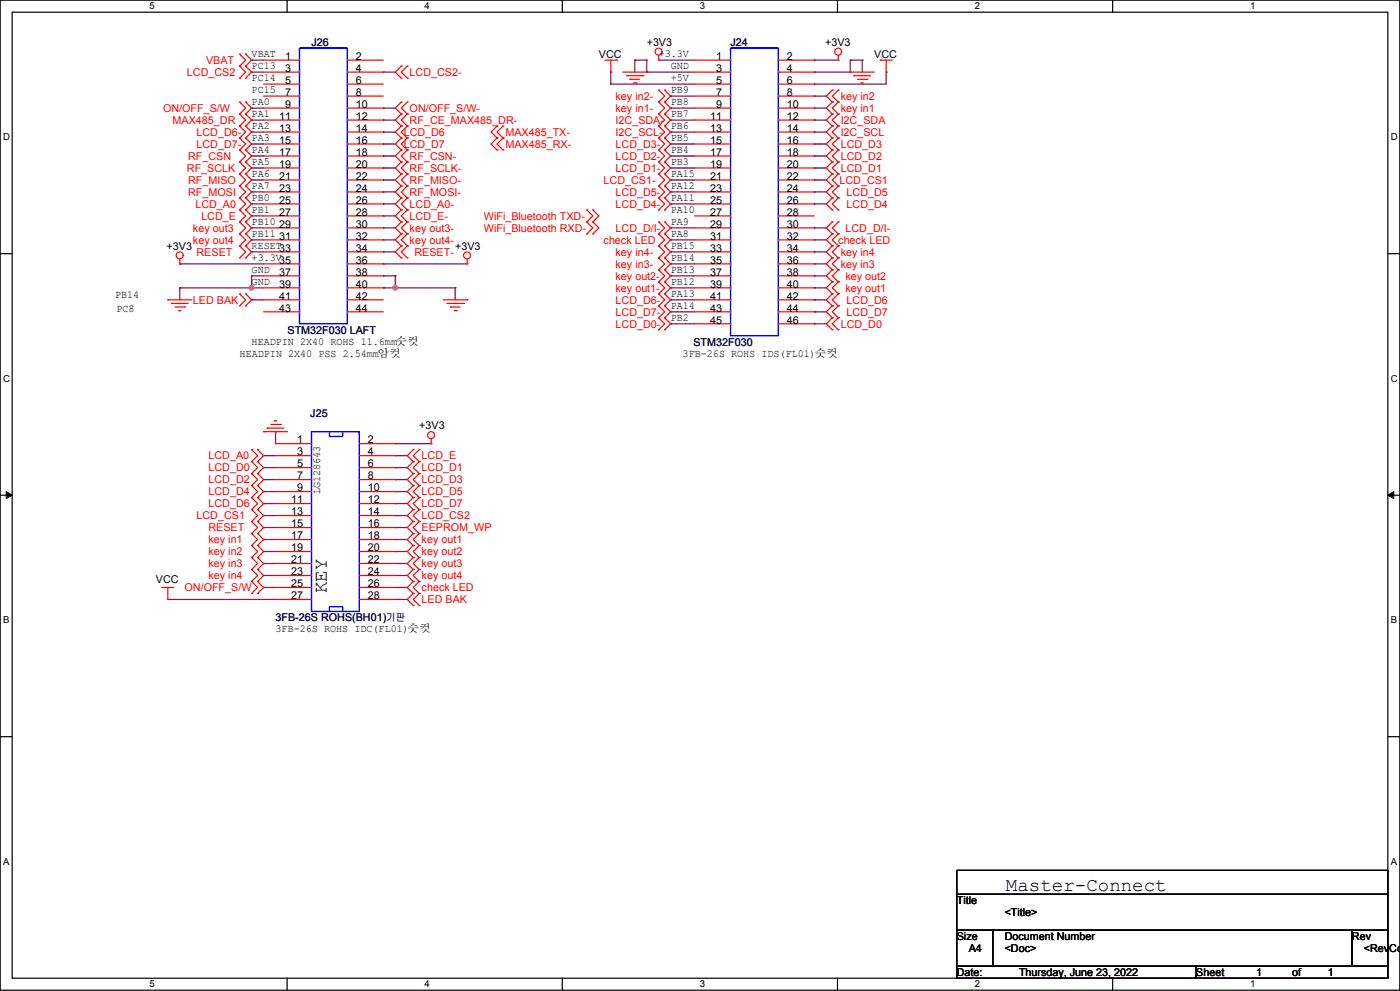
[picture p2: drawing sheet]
<svg xmlns="http://www.w3.org/2000/svg" width="297mm" height="210mm" viewBox="0 0 297 210" stroke-linecap="round" stroke-linejoin="round" font-family="sans-serif">
<g fill="none" stroke="#000" stroke-width=".25">
<path d="M0 0h296.6v209.7h-296.6zM2.6 2.6h291.5v204.6h-291.5zM60.9 0v2.6M119.2 0v2.6M177.5 0v2.6M235.8 0v2.6M0 53.7h2.6M294.1 53.7h2.5M0 104.9h2.6M294.1 104.9h2.5M0 156h2.6M294.1 156h2.5"/>
<path d="M202.8 184.3h91.3v5.1h-91.3zM202.8 189.4h91.3v7.6h-91.3zM202.8 197h7.6v7.7h-7.6zM210.4 197h76.1v7.7h-76.1zM286.5 197h7.6v7.7h-7.6zM60.9 207.2v2.5M119.2 207.2v2.5M177.5 207.2v2.5M202.8 204.7h50.7v2.5h-50.7zM235.8 207.2v2.5M253.5 204.7h40.6v2.5h-40.6z"/>
</g>
<path d="M1.3 104.1l1.3 .8-1.3 .7zM294.1 104.9l1.3-.8v1.5z" fill="#000" stroke="#000" stroke-width=".21"/>
<g fill="none" stroke="#800040" stroke-width=".25">
<path d="M53.3 15.3h.1M53.3 12.7h.1M53.3 12.7h2.6M53.3 15.3h2.6M81.2 15.3h.1M81.2 15.3h2.6M129.4 17.8h.1M129.4 15.3h.1M129.4 17.8h17.8M129.4 15.3v2.5M134.5 12.7h.1M134.5 12.7h2.6"/>
<path d="M134.5 12.7v2.6M137.1 15.3h.1M137.1 12.7h.1M137.1 15.3h10.1M137.1 12.7v2.6M139.6 12.7h.1M139.6 12.7h7.6M172.6 12.7h.1M172.6 15.3h.1M172.6 17.8h.1M172.6 12.7h5M180.2 12.7h.1"/>
<path d="M180.2 12.7h2.5M180.2 12.7v2.6h-7.6M182.7 12.7h.1M182.7 12.7v2.6M187.8 15.3h.1M187.8 15.3v2.5h-15.2M53.3 22.9h.1M53.3 25.4h.1M53.3 28h.1M53.3 30.5h.1M53.3 33h.1M53.3 35.6h.1"/>
<path d="M53.3 38.1h.1M53.3 22.9h2.6M53.3 25.4h2.6M53.3 28h2.6M53.3 30.5h2.6M53.3 33h2.6M53.3 35.6h2.6M53.3 38.1h2.6M81.2 22.9h.1M81.2 25.4h.1M81.2 28h.1M81.2 30.5h.1"/>
<path d="M81.2 33h.1M81.2 35.6h.1M81.2 38.1h.1M81.2 22.9h2.6M81.2 25.4h2.6M81.2 28h2.6M81.2 30.5h2.6M81.2 33h2.6M81.2 35.6h2.6M81.2 38.1h2.6M142.1 25.4h.1M142.1 33h.1"/>
<path d="M142.1 30.5h.1M142.1 28h.1M142.1 38.1h.1M142.1 35.6h.1M142.1 20.4h.1M142.1 22.9h.1M142.1 20.4h5.1M142.1 22.9h5.1M142.1 25.4h5.1M142.1 28h5.1M142.1 30.5h5.1M142.1 33h5.1"/>
<path d="M142.1 35.6h5.1M142.1 38.1h5.1M172.6 20.4h.1M172.6 22.9h.1M172.6 25.4h.1M172.6 28h.1M172.6 30.5h.1M172.6 33h.1M172.6 35.6h.1M172.6 38.1h.1M172.6 20.4h2.5M172.6 22.9h2.5"/>
<path d="M172.6 25.4h2.5M172.6 28h2.5M172.6 30.5h2.5M172.6 33h2.5M172.6 35.6h2.5M172.6 38.1h2.5M38.1 55.9h.1M38.1 55.9h17.8M53.3 53.4h.1M53.3 40.7h.1M53.3 43.2h.1M53.3 45.7h.1"/>
<path d="M53.3 48.3h.1M53.3 50.8h.1M53.3 58.4h.1M53.3 40.7h2.6M53.3 43.2h2.6M53.3 48.3h2.6M53.3 50.8h2.6M53.3 53.4h2.6M53.3 58.4h2.6M53.3 45.7h2.6M53.3 58.4v2.6M81.2 53.4h.1"/>
<path d="M81.2 40.7h.1M81.2 43.2h.1M81.2 45.7h.1M81.2 48.3h.1M81.2 50.8h.1M81.2 55.9h.1M81.2 58.4h.1M81.2 40.7h2.6M81.2 43.2h2.6M81.2 48.3h2.6M81.2 50.8h2.6M81.2 53.4h2.6"/>
<path d="M81.2 55.9h17.8M81.2 58.4h2.6M81.2 45.7h2.6M83.8 58.4h.1M83.8 58.4v2.6M142.1 43.2h.1M142.1 40.7h.1M142.1 48.3h.1M142.1 55.9h.1M142.1 53.4h.1M142.1 50.8h.1M142.1 58.4h.1"/>
<path d="M142.1 40.7h5.1M142.1 43.2h5.1M142.1 48.3h5.1M142.1 50.8h5.1M142.1 53.4h5.1M142.1 55.9h5.1M142.1 58.4h5.1M172.6 40.7h.1M172.6 43.2h.1M172.6 48.3h.1M172.6 50.8h.1M172.6 53.4h.1"/>
<path d="M172.6 55.9h.1M172.6 58.4h.1M172.6 40.7h2.5M172.6 43.2h2.5M172.6 48.3h2.5M172.6 50.8h2.5M172.6 53.4h2.5M172.6 55.9h2.5M172.6 58.4h2.5M38.1 61h.1M38.1 61h17.8M38.1 61v2.5"/>
<path d="M53.3 61h.1M53.3 63.5h.1M53.3 63.5h2.6M81.2 61h.1M81.2 61h15.3M83.8 61h.1M96.5 61h.1M96.5 61v2.5M142.1 63.5h.1M142.1 66h.1M142.1 61h.1M142.1 68.6h.1"/>
<path d="M142.1 61h5.1M142.1 63.5h5.1M142.1 66h5.1M142.1 68.6h5.1M172.6 61h.1M172.6 63.5h.1M172.6 66h.1M172.6 68.6h.1M172.6 61h2.5M172.6 63.5h2.5M172.6 66h2.5M172.6 68.6h2.5"/>
<path d="M55.9 96.5h.1M55.9 99h.1M55.9 96.5h2.5M55.9 99h2.5M58.4 91.4h.1M58.4 91.4v2.6M83.8 94h.1M83.8 96.5h.1M83.8 99h.1M83.8 96.5h2.5M83.8 99h2.5M83.8 94h7.6"/>
<path d="M55.9 101.6h.1M55.9 104.1h.1M55.9 106.7h.1M55.9 109.2h.1M55.9 111.7h.1M55.9 114.3h.1M55.9 116.8h.1M55.9 119.4h.1M55.9 101.6h2.5M55.9 104.1h2.5M55.9 106.7h2.5M55.9 109.2h2.5"/>
<path d="M55.9 111.7h2.5M55.9 114.3h2.5M55.9 116.8h2.5M55.9 119.4h2.5M83.8 101.6h.1M83.8 104.1h.1M83.8 106.7h.1M83.8 109.2h.1M83.8 111.7h.1M83.8 114.3h.1M83.8 116.8h.1M83.8 119.4h.1"/>
<path d="M83.8 101.6h2.5M83.8 104.1h2.5M83.8 106.7h2.5M83.8 109.2h2.5M83.8 111.7h2.5M83.8 114.3h2.5M83.8 116.8h2.5M83.8 119.4h2.5M35.6 127h.1M35.6 127h22.8M55.9 121.9h.1M55.9 124.4h.1"/>
<path d="M55.9 124.4h2.5M55.9 121.9h2.5M83.8 124.4h.1M83.8 121.9h.1M83.8 127h.1M83.8 124.4h2.5M83.8 121.9h2.5M83.8 127h2.5"/>
</g>
<g fill="#f0f" stroke="#f0f" stroke-width=".25">
<circle cx="53.3" cy="60.9" r=".49"/>
<circle cx="83.7" cy="60.9" r=".49"/>
</g>
<g fill="none" stroke="#f00" stroke-width=".25">
<path d="M50.8 16.5h.1M50.8 14h.1M50.8 11.5h.1M50.8 14l1.3 1.3-1.3 1.2M50.8 11.5l1.3 1.2-1.3 1.3M52.1 14h.1M52.1 16.5h.1M52.1 11.5h.1M52.1 14l1.2 1.3-1.2 1.2M52.1 11.5l1.2 1.2-1.2 1.3M55.9 15.3h7.6M55.9 12.7h7.6"/>
<path d="M55.9 17.8h7.6M73.6 15.3h7.6M73.6 12.7h7.6M73.6 17.8h7.6M85 14h.1M85 16.5h.1M85 14l-1.2 1.3 1.2 1.2M86.3 16.5h.1M86.3 14h.1M86.3 14l-1.3 1.3 1.3 1.2M128.2 12.7h2.5M129.4 15.3h.1"/>
<path d="M129.4 12.7v2.6M130.7 12.7h.1M132 15.3h5.1M132.7 16h3.6M133.5 16.8h.1M133.5 16.8h2M134.3 17.6h.5M134.8 17.6h.1M136.3 16h.1M137.1 15.3h.1M139.6 12.7h.1M139.6 19.1h.1"/>
<path d="M139.6 11.7v1M139.6 19.1l1.3 1.3-1.3 1.2M140.9 19.1h.1M140.9 19.1l1.2 1.3-1.2 1.2M147.2 15.3h7.6M147.2 12.7h7.6M147.2 17.8h7.6M165 15.3h7.6M165 12.7h7.6M165 17.8h7.6M176.4 19.1h.1M176.4 19.1l-1.3 1.3 1.3 1.2"/>
<path d="M177.6 12.7h.1M177.6 19.1h.1M177.6 11.7v1M177.6 19.1l-1.2 1.3 1.2 1.2M180.2 15.3h.1M180.2 15.3h5.1M180.9 16h.1M180.9 16h3.6M181.7 16.8h2M182.5 17.6h.1M182.5 17.6h.5M183.7 16.8h.1"/>
<path d="M186.5 12.7h.1M186.5 12.7h2.6M187.8 15.3h.1M187.8 12.7v2.6M50.8 39.4h.1M50.8 34.3h.1M50.8 31.8h.1M50.8 24.2h.1M50.8 21.6h.1M50.8 36.9h.1M50.8 26.7h.1M50.8 29.2h.1"/>
<path d="M50.8 39.4l1.3 1.3-1.3 1.2M50.8 31.8l1.3 1.2-1.3 1.3M50.8 21.6l1.3 1.3-1.3 1.3M50.8 34.3l1.3 1.3-1.3 1.3M50.8 36.9l1.3 1.2-1.3 1.3M50.8 24.2l1.3 1.2-1.3 1.3M50.8 26.7l1.3 1.3-1.3 1.2M50.8 29.2l1.3 1.3-1.3 1.3M52.1 39.4h.1M52.1 31.8h.1M52.1 34.3h.1M52.1 21.6h.1"/>
<path d="M52.1 24.2h.1M52.1 36.9h.1M52.1 26.7h.1M52.1 29.2h.1M52.1 39.4l1.2 1.3-1.2 1.2M52.1 31.8l1.2 1.2-1.2 1.3M52.1 21.6l1.2 1.3-1.2 1.3M52.1 34.3l1.2 1.3-1.2 1.3M52.1 36.9l1.2 1.2-1.2 1.3M52.1 24.2l1.2 1.2-1.2 1.3M52.1 26.7l1.2 1.3-1.2 1.2M52.1 29.2l1.2 1.3-1.2 1.3"/>
<path d="M55.9 20.4h7.6M55.9 22.9h7.6M55.9 25.4h7.6M55.9 28h7.6M55.9 30.5h7.6M55.9 33h7.6M55.9 35.6h7.6M55.9 38.1h7.6M73.6 20.4h7.6M73.6 22.9h7.6M73.6 25.4h7.6M73.6 28h7.6"/>
<path d="M73.6 30.5h7.6M73.6 33h7.6M73.6 35.6h7.6M73.6 38.1h7.6M85 31.8h.1M85 34.3h.1M85 36.9h.1M85 39.4h.1M85 21.6h.1M85 24.2h.1M85 26.7h.1M85 29.2h.1"/>
<path d="M85 21.6l-1.2 1.3 1.2 1.3M85 31.8l-1.2 1.2 1.2 1.3M85 34.3l-1.2 1.3 1.2 1.3M85 36.9l-1.2 1.2 1.2 1.3M85 39.4l-1.2 1.3 1.2 1.2M85 24.2l-1.2 1.2 1.2 1.3M85 26.7l-1.2 1.3 1.2 1.2M85 29.2l-1.2 1.3 1.2 1.3M86.3 34.3h.1M86.3 31.8h.1M86.3 36.9h.1M86.3 39.4h.1"/>
<path d="M86.3 24.2h.1M86.3 21.6h.1M86.3 26.7h.1M86.3 29.2h.1M86.3 29.2l-1.3 1.3 1.3 1.3M86.3 31.8l-1.3 1.2 1.3 1.3M86.3 34.3l-1.3 1.3 1.3 1.3M86.3 36.9l-1.3 1.2 1.3 1.3M86.3 39.4l-1.3 1.3 1.3 1.2M86.3 21.6l-1.3 1.3 1.3 1.3M86.3 24.2l-1.3 1.2 1.3 1.3M86.3 26.7l-1.3 1.3 1.3 1.2"/>
<path d="M105.3 29.2h.1M105.3 31.8h.1M105.3 26.7h.1M105.3 26.7l-1.2 1.3 1.2 1.2M105.3 29.2l-1.2 1.3 1.2 1.3M106.6 31.8h.1M106.6 29.2h.1M106.6 26.7h.1M106.6 26.7l-1.3 1.3 1.3 1.2M106.6 29.2l-1.3 1.3 1.3 1.3M139.6 29.2h.1M139.6 26.7h.1"/>
<path d="M139.6 24.2h.1M139.6 31.8h.1M139.6 34.3h.1M139.6 36.9h.1M139.6 39.4h.1M139.6 21.6h.1M139.6 26.7l1.3 1.3-1.3 1.2M139.6 21.6l1.3 1.3-1.3 1.3M139.6 24.2l1.3 1.2-1.3 1.3M139.6 34.3l1.3 1.3-1.3 1.3M139.6 36.9l1.3 1.2-1.3 1.3M139.6 29.2l1.3 1.3-1.3 1.3"/>
<path d="M139.6 31.8l1.3 1.2-1.3 1.3M139.6 39.4l1.3 1.3-1.3 1.2M140.9 26.7h.1M140.9 29.2h.1M140.9 24.2h.1M140.9 31.8h.1M140.9 34.3h.1M140.9 36.9h.1M140.9 39.4h.1M140.9 21.6h.1M140.9 26.7l1.2 1.3-1.2 1.2M140.9 21.6l1.2 1.3-1.2 1.3"/>
<path d="M140.9 24.2l1.2 1.2-1.2 1.3M140.9 31.8l1.2 1.2-1.2 1.3M140.9 34.3l1.2 1.3-1.2 1.3M140.9 36.9l1.2 1.2-1.2 1.3M140.9 29.2l1.2 1.3-1.2 1.3M140.9 39.4l1.2 1.3-1.2 1.2M147.2 20.4h7.6M147.2 22.9h7.6M147.2 25.4h7.6M147.2 28h7.6M147.2 30.5h7.6M147.2 33h7.6"/>
<path d="M147.2 35.6h7.6M147.2 38.1h7.6M165 20.4h7.6M165 22.9h7.6M165 25.4h7.6M165 28h7.6M165 30.5h7.6M165 33h7.6M165 35.6h7.6M165 38.1h7.6M176.4 34.3h.1M176.4 36.9h.1"/>
<path d="M176.4 21.6h.1M176.4 24.2h.1M176.4 31.8h.1M176.4 29.2h.1M176.4 39.4h.1M176.4 26.7h.1M176.4 21.6l-1.3 1.3 1.3 1.3M176.4 24.2l-1.3 1.2 1.3 1.3M176.4 26.7l-1.3 1.3 1.3 1.2M176.4 29.2l-1.3 1.3 1.3 1.3M176.4 31.8l-1.3 1.2 1.3 1.3M176.4 34.3l-1.3 1.3 1.3 1.3"/>
<path d="M176.4 39.4l-1.3 1.3 1.3 1.2M176.4 36.9l-1.3 1.2 1.3 1.3M177.6 36.9h.1M177.6 34.3h.1M177.6 24.2h.1M177.6 21.6h.1M177.6 31.8h.1M177.6 29.2h.1M177.6 39.4h.1M177.6 26.7h.1M177.6 21.6l-1.2 1.3 1.2 1.3M177.6 24.2l-1.2 1.2 1.2 1.3"/>
<path d="M177.6 26.7l-1.2 1.3 1.2 1.2M177.6 29.2l-1.2 1.3 1.2 1.3M177.6 31.8l-1.2 1.2 1.2 1.3M177.6 34.3l-1.2 1.3 1.2 1.3M177.6 39.4l-1.2 1.3 1.2 1.2M177.6 36.9l-1.2 1.2 1.2 1.3M38.1 55.9h.1M38.1 54.9v1M50.8 54.6h.1M50.8 52.1h.1M50.8 41.9h.1M50.8 44.5h.1"/>
<path d="M50.8 49.5h.1M50.8 47h.1M50.8 52.1l1.3 1.3-1.3 1.2M50.8 41.9l1.3 1.3-1.3 1.3M50.8 47l1.3 1.3-1.3 1.2M50.8 44.5l1.3 1.2-1.3 1.3M50.8 49.5l1.3 1.3-1.3 1.3M52.1 52.1h.1M52.1 54.6h.1M52.1 41.9h.1M52.1 44.5h.1M52.1 47h.1"/>
<path d="M52.1 49.5h.1M52.1 52.1l1.2 1.3-1.2 1.2M52.1 41.9l1.2 1.3-1.2 1.3M52.1 47l1.2 1.3-1.2 1.2M52.1 44.5l1.2 1.2-1.2 1.3M52.1 49.5l1.2 1.3-1.2 1.3M55.9 40.7h7.6M55.9 43.2h7.6M55.9 45.7h7.6M55.9 48.3h7.6M55.9 50.8h7.6M55.9 53.4h7.6"/>
<path d="M55.9 55.9h7.6M55.9 58.4h7.6M73.6 40.7h7.6M73.6 43.2h7.6M73.6 45.7h7.6M73.6 48.3h7.6M73.6 50.8h7.6M73.6 53.4h7.6M73.6 55.9h7.6M73.6 58.4h7.6M85 52.1h.1M85 54.6h.1"/>
<path d="M85 41.9h.1M85 44.5h.1M85 47h.1M85 49.5h.1M85 52.1l-1.2 1.3 1.2 1.2M85 41.9l-1.2 1.3 1.2 1.3M85 44.5l-1.2 1.2 1.2 1.3M85 47l-1.2 1.3 1.2 1.2M85 49.5l-1.2 1.3 1.2 1.3M86.3 54.6h.1M86.3 52.1h.1M86.3 44.5h.1"/>
<path d="M86.3 41.9h.1M86.3 47h.1M86.3 49.5h.1M86.3 52.1l-1.3 1.3 1.3 1.2M86.3 41.9l-1.3 1.3 1.3 1.3M86.3 44.5l-1.3 1.2 1.3 1.3M86.3 47l-1.3 1.3 1.3 1.2M86.3 49.5l-1.3 1.3 1.3 1.3M99 55.9h.1M99 54.9v1M124.4 47h.1M124.4 44.5h.1"/>
<path d="M124.4 49.5h.1M124.4 44.5l1.2 1.2-1.2 1.3M124.4 47l1.2 1.3-1.2 1.2M125.6 44.5h.1M125.6 47h.1M125.6 49.5h.1M125.6 47l1.3 1.3-1.3 1.2M125.6 44.5l1.3 1.2-1.3 1.3M139.6 41.9h.1M139.6 44.5h.1M139.6 52.1h.1M139.6 49.5h.1"/>
<path d="M139.6 54.6h.1M139.6 57.2h.1M139.6 59.7h.1M139.6 47h.1M139.6 47l1.3 1.3-1.3 1.2M139.6 52.1l1.3 1.3-1.3 1.2M139.6 54.6l1.3 1.3-1.3 1.3M139.6 57.2l1.3 1.2-1.3 1.3M139.6 59.7l1.3 1.3-1.3 1.2M139.6 41.9l1.3 1.3-1.3 1.3M139.6 49.5l1.3 1.3-1.3 1.3M140.9 41.9h.1"/>
<path d="M140.9 44.5h.1M140.9 49.5h.1M140.9 52.1h.1M140.9 54.6h.1M140.9 57.2h.1M140.9 59.7h.1M140.9 47h.1M140.9 47l1.2 1.3-1.2 1.2M140.9 52.1l1.2 1.3-1.2 1.2M140.9 54.6l1.2 1.3-1.2 1.3M140.9 57.2l1.2 1.2-1.2 1.3M140.9 59.7l1.2 1.3-1.2 1.2"/>
<path d="M140.9 41.9l1.2 1.3-1.2 1.3M140.9 49.5l1.2 1.3-1.2 1.3M147.2 40.7h7.6M147.2 43.2h7.6M147.2 45.7h7.6M147.2 48.3h7.6M147.2 50.8h7.6M147.2 53.4h7.6M147.2 55.9h7.6M147.2 58.4h7.6M165 40.7h7.6M165 43.2h7.6"/>
<path d="M165 45.7h7.6M165 48.3h7.6M165 50.8h7.6M165 53.4h7.6M165 55.9h7.6M165 58.4h7.6M176.4 49.5h.1M176.4 52.1h.1M176.4 57.2h.1M176.4 59.7h.1M176.4 54.6h.1M176.4 41.9h.1"/>
<path d="M176.4 44.5h.1M176.4 47h.1M176.4 49.5l-1.3 1.3 1.3 1.3M176.4 57.2l-1.3 1.2 1.3 1.3M176.4 54.6l-1.3 1.3 1.3 1.3M176.4 52.1l-1.3 1.3 1.3 1.2M176.4 59.7l-1.3 1.3 1.3 1.2M176.4 41.9l-1.3 1.3 1.3 1.3M176.4 47l-1.3 1.3 1.3 1.2M177.6 52.1h.1M177.6 49.5h.1M177.6 59.7h.1"/>
<path d="M177.6 57.2h.1M177.6 54.6h.1M177.6 44.5h.1M177.6 41.9h.1M177.6 47h.1M177.6 49.5l-1.2 1.3 1.2 1.3M177.6 57.2l-1.2 1.2 1.2 1.3M177.6 54.6l-1.2 1.3 1.2 1.3M177.6 52.1l-1.2 1.3 1.2 1.2M177.6 59.7l-1.2 1.3 1.2 1.2M177.6 41.9l-1.2 1.3 1.2 1.3M177.6 47l-1.2 1.3 1.2 1.2"/>
<path d="M35.6 63.5h.1M35.6 63.5h5M36.3 64.3h.1M36.3 64.3h3.6M37.1 65h2M37.8 65.8h.1M37.8 65.8h.6M39.1 65h.1M50.8 64.8h.1M50.8 62.2h.1M50.8 62.2l1.3 1.3-1.3 1.3M52.1 62.2h.1"/>
<path d="M52.1 64.8h.1M52.1 62.2l1.2 1.3-1.2 1.3M55.9 63.5h7.6M55.9 61h7.6M55.9 66h7.6M73.6 63.5h7.6M73.6 61h7.6M73.6 66h7.6M93.9 63.5h5.1M94.7 64.3h3.5M95.4 65h.1M95.4 65h2.1"/>
<path d="M96.2 65.8h.5M96.7 65.8h.1M98.2 64.3h.1M99 63.5h.1M139.6 62.2h.1M139.6 64.8h.1M139.6 67.3h.1M139.6 69.9h.1M139.6 62.2l1.3 1.3-1.3 1.3M139.6 64.8l1.3 1.2-1.3 1.3M139.6 67.3l1.3 1.3-1.3 1.3M140.9 62.2h.1"/>
<path d="M140.9 64.8h.1M140.9 67.3h.1M140.9 69.9h.1M140.9 62.2l1.2 1.3-1.2 1.3M140.9 64.8l1.2 1.2-1.2 1.3M140.9 67.3l1.2 1.3-1.2 1.3M147.2 63.5h7.6M147.2 61h7.6M147.2 66h7.6M147.2 68.6h7.6M165 63.5h7.6M165 61h7.6"/>
<path d="M165 66h7.6M165 68.6h7.6M176.4 67.3h.1M176.4 69.9h.1M176.4 62.2h.1M176.4 64.8h.1M176.4 67.3l-1.3 1.3 1.3 1.3M176.4 62.2l-1.3 1.3 1.3 1.3M176.4 64.8l-1.3 1.2 1.3 1.3M177.6 69.9h.1M177.6 67.3h.1M177.6 62.2h.1"/>
<path d="M177.6 64.8h.1M177.6 67.3l-1.2 1.3 1.2 1.3M177.6 62.2l-1.2 1.3 1.2 1.3M177.6 64.8l-1.2 1.2 1.2 1.3M53.3 97.8h.1M53.3 95.2h.1M53.3 95.2l1.3 1.3-1.3 1.3M53.3 97.8l1.3 1.2-1.3 1.3M54.6 95.2h.1M54.6 97.8h.1M54.6 95.2l1.3 1.3-1.3 1.3M54.6 97.8l1.3 1.2-1.3 1.3"/>
<path d="M55.9 91.4h.1M55.9 91.4h5M56.6 90.7h.1M56.6 90.7h3.6M57.4 89.9h2M58.1 89.1h.1M58.1 89.1h.6M58.4 94h7.6M58.4 96.5h7.6M58.4 99h7.6M59.4 89.9h.1M76.2 94h7.6"/>
<path d="M76.2 96.5h7.6M76.2 99h7.6M87.6 95.2h.1M87.6 97.8h.1M87.6 95.2l-1.3 1.3 1.3 1.3M87.6 97.8l-1.3 1.2 1.3 1.3M88.8 97.8h.1M88.8 95.2h.1M88.8 95.2l-1.2 1.3 1.2 1.3M88.8 97.8l-1.2 1.2 1.2 1.3M91.4 94h.1M91.4 93v1"/>
<path d="M53.3 100.3h.1M53.3 102.9h.1M53.3 105.4h.1M53.3 107.9h.1M53.3 110.5h.1M53.3 113h.1M53.3 115.6h.1M53.3 118.1h.1M53.3 113l1.3 1.3-1.3 1.3M53.3 100.3l1.3 1.3-1.3 1.3M53.3 102.9l1.3 1.2-1.3 1.3M53.3 105.4l1.3 1.3-1.3 1.2"/>
<path d="M53.3 107.9l1.3 1.3-1.3 1.3M53.3 110.5l1.3 1.2-1.3 1.3M53.3 115.6l1.3 1.2-1.3 1.3M53.3 118.1l1.3 1.3-1.3 1.2M54.6 100.3h.1M54.6 102.9h.1M54.6 105.4h.1M54.6 107.9h.1M54.6 110.5h.1M54.6 113h.1M54.6 115.6h.1M54.6 118.1h.1"/>
<path d="M54.6 113l1.3 1.3-1.3 1.3M54.6 100.3l1.3 1.3-1.3 1.3M54.6 102.9l1.3 1.2-1.3 1.3M54.6 105.4l1.3 1.3-1.3 1.2M54.6 107.9l1.3 1.3-1.3 1.3M54.6 110.5l1.3 1.2-1.3 1.3M54.6 115.6l1.3 1.2-1.3 1.3M54.6 118.1l1.3 1.3-1.3 1.2M58.4 101.6h7.6M58.4 104.1h7.6M58.4 106.7h7.6M58.4 109.2h7.6"/>
<path d="M58.4 111.7h7.6M58.4 114.3h7.6M58.4 116.8h7.6M58.4 119.4h7.6M76.2 101.6h7.6M76.2 104.1h7.6M76.2 106.7h7.6M76.2 109.2h7.6M76.2 111.7h7.6M76.2 114.3h7.6M76.2 116.8h7.6M76.2 119.4h7.6"/>
<path d="M87.6 100.3h.1M87.6 102.9h.1M87.6 105.4h.1M87.6 107.9h.1M87.6 110.5h.1M87.6 113h.1M87.6 115.6h.1M87.6 118.1h.1M87.6 100.3l-1.3 1.3 1.3 1.3M87.6 102.9l-1.3 1.2 1.3 1.3M87.6 105.4l-1.3 1.3 1.3 1.2M87.6 107.9l-1.3 1.3 1.3 1.3"/>
<path d="M87.6 110.5l-1.3 1.2 1.3 1.3M87.6 113l-1.3 1.3 1.3 1.3M87.6 115.6l-1.3 1.2 1.3 1.3M87.6 118.1l-1.3 1.3 1.3 1.2M88.8 102.9h.1M88.8 100.3h.1M88.8 105.4h.1M88.8 107.9h.1M88.8 110.5h.1M88.8 113h.1M88.8 115.6h.1M88.8 118.1h.1"/>
<path d="M88.8 100.3l-1.2 1.3 1.2 1.3M88.8 102.9l-1.2 1.2 1.2 1.3M88.8 105.4l-1.2 1.3 1.2 1.2M88.8 107.9l-1.2 1.3 1.2 1.3M88.8 110.5l-1.2 1.2 1.2 1.3M88.8 113l-1.2 1.3 1.2 1.3M88.8 115.6l-1.2 1.2 1.2 1.3M88.8 118.1l-1.2 1.3 1.2 1.2M34.3 124.4h.1M34.3 124.4h2.5M35.6 127h.1M35.6 124.4v2.6"/>
<path d="M53.3 120.6h.1M53.3 123.2h.1M53.3 125.7h.1M53.3 120.6l1.3 1.3-1.3 1.3M53.3 123.2l1.3 1.2-1.3 1.3M54.6 120.6h.1M54.6 123.2h.1M54.6 125.7h.1M54.6 120.6l1.3 1.3-1.3 1.3M54.6 123.2l1.3 1.2-1.3 1.3M58.4 124.4h7.6M58.4 121.9h7.6"/>
<path d="M58.4 127h7.6M76.2 124.4h7.6M76.2 121.9h7.6M76.2 127h7.6M87.6 120.6h.1M87.6 123.2h.1M87.6 125.7h.1M87.6 128.2h.1M87.6 120.6l-1.3 1.3 1.3 1.3M87.6 123.2l-1.3 1.2 1.3 1.3M87.6 125.7l-1.3 1.3 1.3 1.2M88.8 120.6h.1"/>
<path d="M88.8 123.2h.1M88.8 128.2h.1M88.8 125.7h.1M88.8 120.6l-1.2 1.3 1.2 1.3M88.8 125.7l-1.2 1.3 1.2 1.2M88.8 123.2l-1.2 1.2 1.2 1.3"/>
<circle cx="139.6" cy="10.9" r=".74"/>
<circle cx="177.6" cy="10.9" r=".74"/>
<circle cx="38.1" cy="54.1" r=".74"/>
<circle cx="99" cy="54.1" r=".74"/>
<circle cx="91.4" cy="92.2" r=".74"/>
</g>
<path d="M63.5 10.2h10.1v58.4h-10.1zM154.8 10.2h10.2v60.9h-10.2zM66 91.4h10.2v38.1h-10.2zM69.8 91.4v1h2.8v-1M69.8 129.5v-1h2.8v1" fill="none" stroke="#00f" stroke-width=".25"/>
<g font-size="4.1">
<text x="69.3" y="125.7" transform="rotate(-90 69.3 125.7)">KEY</text>
<text x="213.2" y="188.6">Master-Connect</text>
</g>
<g font-size="2.3" fill="#000080">
<text x="66" y="9.7">J26</text>
<text x="154.8" y="9.7">J24</text>
<text x="60.9" y="70.7">STM32F030 LAFT</text>
<text x="146.9" y="73.2">STM32F030</text>
<text x="65.8" y="88.4">J25</text>
<text x="58.4" y="131.6">3FB-26S ROHS(BH01)기판</text>
</g>
<g font-size="2.3">
<text x="137.1" y="9.7">+3V3</text>
<text x="174.9" y="9.7">+3V3</text>
<text x="53.3" y="12.1">VBAT</text>
<text x="53.3" y="14.6">PC13</text>
<text x="53.3" y="17.1">PC14</text>
<text x="60.4" y="12.7">1</text>
<text x="60.4" y="15.2">3</text>
<text x="60.4" y="17.8">5</text>
<text x="75.4" y="12.7">2</text>
<text x="75.4" y="15.2">4</text>
<text x="75.4" y="17.8">6</text>
<text x="126.9" y="12.3">VCC</text>
<text x="139.6" y="12.1">+3.3V</text>
<text x="142.1" y="14.6">GND</text>
<text x="142.1" y="17.1">+5V</text>
<text x="151.8" y="12.7">1</text>
<text x="151.8" y="15.2">3</text>
<text x="151.8" y="17.8">5</text>
<text x="166.7" y="12.7">2</text>
<text x="166.7" y="15.2">4</text>
<text x="166.7" y="17.8">6</text>
<text x="185.3" y="12.3">VCC</text>
<text x="53.3" y="22.2">PA0</text>
<text x="53.3" y="19.7">PC15</text>
<text x="60.4" y="20.3">7</text>
<text x="60.4" y="22.8">9</text>
<text x="75.4" y="20.3">8</text>
<text x="75.4" y="22.8">10</text>
<text x="142.1" y="19.7">PB9</text>
<text x="142.1" y="22.2">PB8</text>
<text x="151.8" y="20.3">7</text>
<text x="151.8" y="22.8">9</text>
<text x="166.7" y="20.3">8</text>
<text x="166.7" y="22.8">10</text>
<text x="53.3" y="24.8">PA1</text>
<text x="53.3" y="27.3">PA2</text>
<text x="53.3" y="29.8">PA3</text>
<text x="59.2" y="25.4">11</text>
<text x="59.2" y="27.9">13</text>
<text x="75.4" y="25.4">12</text>
<text x="75.4" y="27.9">14</text>
<text x="142.1" y="24.8">PB7</text>
<text x="142.1" y="27.3">PB6</text>
<text x="142.1" y="29.8">PB5</text>
<text x="150.5" y="25.4">11</text>
<text x="150.5" y="27.9">13</text>
<text x="166.7" y="25.4">12</text>
<text x="166.7" y="27.9">14</text>
<text x="53.3" y="32.4">PA4</text>
<text x="53.3" y="34.9">PA5</text>
<text x="59.2" y="30.5">15</text>
<text x="59.2" y="33">17</text>
<text x="59.2" y="35.5">19</text>
<text x="75.4" y="30.5">16</text>
<text x="75.4" y="33">18</text>
<text x="75.4" y="35.5">20</text>
<text x="142.1" y="32.4">PB4</text>
<text x="142.1" y="34.9">PB3</text>
<text x="150.5" y="30.5">15</text>
<text x="150.5" y="33">17</text>
<text x="150.5" y="35.5">19</text>
<text x="166.7" y="30.5">16</text>
<text x="166.7" y="33">18</text>
<text x="166.7" y="35.5">20</text>
<text x="53.3" y="37.4">PA6</text>
<text x="53.3" y="40">PA7</text>
<text x="59.2" y="38.1">21</text>
<text x="59.2" y="40.6">23</text>
<text x="75.4" y="38.1">22</text>
<text x="75.4" y="40.6">24</text>
<text x="142.1" y="37.4">PA15</text>
<text x="142.1" y="40">PA12</text>
<text x="150.5" y="38.1">21</text>
<text x="150.5" y="40.6">23</text>
<text x="166.7" y="38.1">22</text>
<text x="166.7" y="40.6">24</text>
<text x="53.3" y="42.5">PB0</text>
<text x="53.3" y="45.1">PB1</text>
<text x="53.3" y="47.6">PB10</text>
<text x="59.2" y="43.2">25</text>
<text x="59.2" y="45.7">27</text>
<text x="75.4" y="43.2">26</text>
<text x="75.4" y="45.7">28</text>
<text x="142.1" y="42.5">PA11</text>
<text x="142.1" y="45.1">PA10</text>
<text x="142.1" y="47.6">PA9</text>
<text x="150.5" y="43.2">25</text>
<text x="150.5" y="45.7">27</text>
<text x="166.7" y="43.2">26</text>
<text x="166.7" y="45.7">28</text>
<text x="35.3" y="52.9">+3V3</text>
<text x="53.3" y="50.1">PB11</text>
<text x="53.3" y="52.7">RESET</text>
<text x="59.2" y="48.2">29</text>
<text x="59.2" y="50.8">31</text>
<text x="59.2" y="53.3">33</text>
<text x="75.4" y="48.2">30</text>
<text x="75.4" y="50.8">32</text>
<text x="75.4" y="53.3">34</text>
<text x="96.5" y="52.9">+3V3</text>
<text x="142.1" y="50.1">PA8</text>
<text x="142.1" y="52.7">PB15</text>
<text x="150.5" y="48.2">29</text>
<text x="150.5" y="50.8">31</text>
<text x="150.5" y="53.3">33</text>
<text x="166.7" y="48.2">30</text>
<text x="166.7" y="50.8">32</text>
<text x="166.7" y="53.3">34</text>
<text x="53.3" y="55.2">+3.3V</text>
<text x="53.3" y="57.8">GND</text>
<text x="59.2" y="55.8">35</text>
<text x="59.2" y="58.4">37</text>
<text x="75.4" y="55.8">36</text>
<text x="75.4" y="58.4">38</text>
<text x="142.1" y="55.2">PB14</text>
<text x="142.1" y="57.8">PB13</text>
<text x="150.5" y="55.8">35</text>
<text x="150.5" y="58.4">37</text>
<text x="166.7" y="55.8">36</text>
<text x="166.7" y="58.4">38</text>
<text x="24.4" y="63.1">PB14</text>
<text x="53.3" y="60.3">GND</text>
<text x="59.2" y="60.9">39</text>
<text x="59.2" y="63.5">41</text>
<text x="75.4" y="60.9">40</text>
<text x="75.4" y="63.5">42</text>
<text x="142.1" y="62.8">PA13</text>
<text x="142.1" y="65.4">PA14</text>
<text x="142.1" y="60.3">PB12</text>
<text x="150.5" y="60.9">39</text>
<text x="150.5" y="63.5">41</text>
<text x="166.7" y="60.9">40</text>
<text x="166.7" y="63.5">42</text>
<text x="24.7" y="66.1">PC8</text>
<text x="59.2" y="66">43</text>
<text x="75.4" y="66">44</text>
<text x="142.1" y="67.9">PB2</text>
<text x="150.5" y="66">43</text>
<text x="150.5" y="68.5">45</text>
<text x="166.7" y="66">44</text>
<text x="166.7" y="68.5">46</text>
<text x="50.8" y="75.5">HEADPIN 2X40 PSS 2.54mm암컷</text>
<text x="53.3" y="73">HEADPIN 2X40 ROHS 11.6mm숫컷</text>
<text x="144.7" y="75.5">3FB-26S ROHS IDS(FL01)숫컷</text>
<text x="63" y="93.9">1</text>
<text x="77.9" y="93.9">2</text>
<text x="88.8" y="91">+3V3</text>
<text x="63" y="96.5">3</text>
<text x="63" y="99">5</text>
<text x="63" y="101.5">7</text>
<text x="77.9" y="96.5">4</text>
<text x="77.9" y="99">6</text>
<text x="77.9" y="101.5">8</text>
<text x="61.7" y="106.6">11</text>
<text x="63" y="104.1">9</text>
<text x="67.9" y="104.6" transform="rotate(-90 67.9 104.6)">LG128643</text>
<text x="77.9" y="104.1">10</text>
<text x="77.9" y="106.6">12</text>
<text x="61.7" y="109.2">13</text>
<text x="61.7" y="111.7">15</text>
<text x="77.9" y="109.2">14</text>
<text x="77.9" y="111.7">16</text>
<text x="61.7" y="114.2">17</text>
<text x="61.7" y="116.8">19</text>
<text x="61.7" y="119.3">21</text>
<text x="77.9" y="114.2">18</text>
<text x="77.9" y="116.8">20</text>
<text x="77.9" y="119.3">22</text>
<text x="33" y="123.5">VCC</text>
<text x="61.7" y="121.9">23</text>
<text x="61.7" y="124.4">25</text>
<text x="77.9" y="121.9">24</text>
<text x="77.9" y="124.4">26</text>
<text x="61.7" y="126.9">27</text>
<text x="77.9" y="126.9">28</text>
<text x="58.4" y="133.9">3FB-26S ROHS IDC(FL01)숫컷</text>
<text x="202.8" y="191.5">Title</text>
<text x="212.9" y="194">&lt;Title&gt;</text>
<text x="202.8" y="199.1">Size</text>
<text x="205.3" y="201.7">A4</text>
<text x="212.9" y="199.1">Document Number</text>
<text x="212.9" y="201.7">&lt;Doc&gt;</text>
<text x="286.5" y="199.1">Rev</text>
<text x="289" y="201.7">&lt;RevCod</text>
<text x="202.8" y="206.7">Date:</text>
<text x="216" y="206.7">Thursday, June 23, 2022</text>
<text x="253.5" y="206.7">Sheet</text>
<text x="266.2" y="206.7">1</text>
<text x="273.8" y="206.7">of</text>
<text x="281.4" y="206.7">1</text>
</g>
<g font-size="2.3" fill="#f00">
<text x="39.6" y="16.1">LCD_CS2</text>
<text x="43.7" y="13.5">VBAT</text>
<text x="86.8" y="16.1">LCD_CS2-</text>
<text x="34.5" y="23.7">ON/OFF_S/W</text>
<text x="86.8" y="23.7">ON/OFF_S/W-</text>
<text x="130.5" y="21.2">key in2-</text>
<text x="130.5" y="23.7">key in1-</text>
<text x="178.2" y="23.7">key in1</text>
<text x="178.2" y="21.2">key in2</text>
<text x="36.6" y="26.2">MAX485_DR</text>
<text x="41.7" y="28.8">LCD_D6-</text>
<text x="85.5" y="28.8">LCD_D6</text>
<text x="86.8" y="26.2">RF_CE_MAX485_DR-</text>
<text x="107.1" y="28.8">MAX485_TX-</text>
<text x="130.5" y="28.8">I2C_SCL-</text>
<text x="130.5" y="26.2">I2C_SDA-</text>
<text x="178.2" y="28.8">I2C_SCL</text>
<text x="178.2" y="26.2">I2C_SDA</text>
<text x="39.9" y="33.8">RF_CSN</text>
<text x="41.7" y="31.3">LCD_D7-</text>
<text x="85.5" y="31.3">LCD_D7</text>
<text x="86.8" y="33.8">RF_CSN-</text>
<text x="107.1" y="31.3">MAX485_RX-</text>
<text x="130.5" y="31.3">LCD_D3-</text>
<text x="130.5" y="33.8">LCD_D2-</text>
<text x="178.2" y="33.8">LCD_D2</text>
<text x="178.2" y="31.3">LCD_D3</text>
<text x="39.6" y="36.4">RF_SCLK</text>
<text x="39.9" y="41.5">RF_MOSI</text>
<text x="39.9" y="38.9">RF_MISO</text>
<text x="86.8" y="36.4">RF_SCLK-</text>
<text x="86.8" y="38.9">RF_MISO-</text>
<text x="86.8" y="41.5">RF_MOSI-</text>
<text x="127.9" y="38.9">LCD_CS1-</text>
<text x="130.5" y="36.4">LCD_D1-</text>
<text x="130.5" y="41.5">LCD_D5-</text>
<text x="177.9" y="38.9">LCD_CS1</text>
<text x="178.2" y="36.4">LCD_D1</text>
<text x="179.4" y="41.5">LCD_D5</text>
<text x="41.4" y="44">LCD_A0</text>
<text x="42.7" y="46.5">LCD_E</text>
<text x="86.8" y="44">LCD_A0-</text>
<text x="86.8" y="46.5">LCD_E-</text>
<text x="102.5" y="46.5">WiFi_Bluetooth TXD-</text>
<text x="130.5" y="44">LCD_D4-</text>
<text x="179.4" y="44">LCD_D4</text>
<text x="40.9" y="49.1">key out3</text>
<text x="40.9" y="51.6">key out4</text>
<text x="86.8" y="49.1">key out3-</text>
<text x="86.8" y="51.6">key out4-</text>
<text x="102.5" y="49.1">WiFi_Bluetooth RXD-</text>
<text x="127.9" y="51.6">check LED</text>
<text x="130.5" y="49.1">LCD_D/I-</text>
<text x="177.6" y="51.6">check LED</text>
<text x="179.2" y="49.1">LCD_D/I-</text>
<text x="41.7" y="54.2">RESET</text>
<text x="87.8" y="54.2">RESET-</text>
<text x="130.5" y="54.2">key in4-</text>
<text x="130.5" y="56.7">key in3-</text>
<text x="130.5" y="59.2">key out2-</text>
<text x="178.2" y="56.7">key in3</text>
<text x="178.2" y="54.2">key in4</text>
<text x="179.2" y="59.2">key out2</text>
<text x="40.9" y="64.3">LED BAK</text>
<text x="130.5" y="61.8">key out1-</text>
<text x="130.5" y="64.3">LCD_D6-</text>
<text x="179.2" y="61.8">key out1</text>
<text x="179.4" y="64.3">LCD_D6</text>
<text x="130.5" y="66.9">LCD_D7-</text>
<text x="130.5" y="69.4">LCD_D0-</text>
<text x="178.2" y="69.4">LCD_D0</text>
<text x="179.4" y="66.9">LCD_D7</text>
<text x="44.2" y="97.3">LCD_A0</text>
<text x="44.2" y="99.9">LCD_D0</text>
<text x="89.4" y="97.3">LCD_E</text>
<text x="89.4" y="99.9">LCD_D1</text>
<text x="44.2" y="102.4">LCD_D2</text>
<text x="44.2" y="104.9">LCD_D4</text>
<text x="44.2" y="107.5">LCD_D6</text>
<text x="89.4" y="102.4">LCD_D3</text>
<text x="89.4" y="104.9">LCD_D5</text>
<text x="89.4" y="107.5">LCD_D7</text>
<text x="41.7" y="110">LCD_CS1</text>
<text x="44.2" y="112.5">RESET</text>
<text x="89.4" y="110">LCD_CS2</text>
<text x="89.4" y="112.5">EEPROM_WP</text>
<text x="44.2" y="115.1">key in1</text>
<text x="44.2" y="117.6">key in2</text>
<text x="89.4" y="115.1">key out1</text>
<text x="89.4" y="117.6">key out2</text>
<text x="39.1" y="125.2">ON/OFF_S/W</text>
<text x="44.2" y="120.2">key in3</text>
<text x="44.2" y="122.7">key in4</text>
<text x="89.4" y="120.2">key out3</text>
<text x="89.4" y="122.7">key out4</text>
<text x="89.4" y="125.2">check LED</text>
<text x="89.4" y="127.8">LED BAK</text>
</g>
<g font-size="2">
<text x="31.7" y="1.9">5</text>
<text x="90" y="1.9">4</text>
<text x="148.3" y="1.9">3</text>
<text x="206.6" y="1.9">2</text>
<text x="264.9" y="1.9">1</text>
<text x=".7" y="29.7">D</text>
<text x="294.7" y="29.7">D</text>
<text x=".7" y="80.9">C</text>
<text x="294.7" y="80.9">C</text>
<text x=".7" y="132.1">B</text>
<text x="294.7" y="132.1">B</text>
<text x=".7" y="183.2">A</text>
<text x="294.7" y="183.2">A</text>
<text x="31.7" y="209.1">5</text>
<text x="90" y="209.1">4</text>
<text x="148.3" y="209.1">3</text>
<text x="206.6" y="209.1">2</text>
<text x="264.9" y="209.1">1</text>
</g>
</svg>
